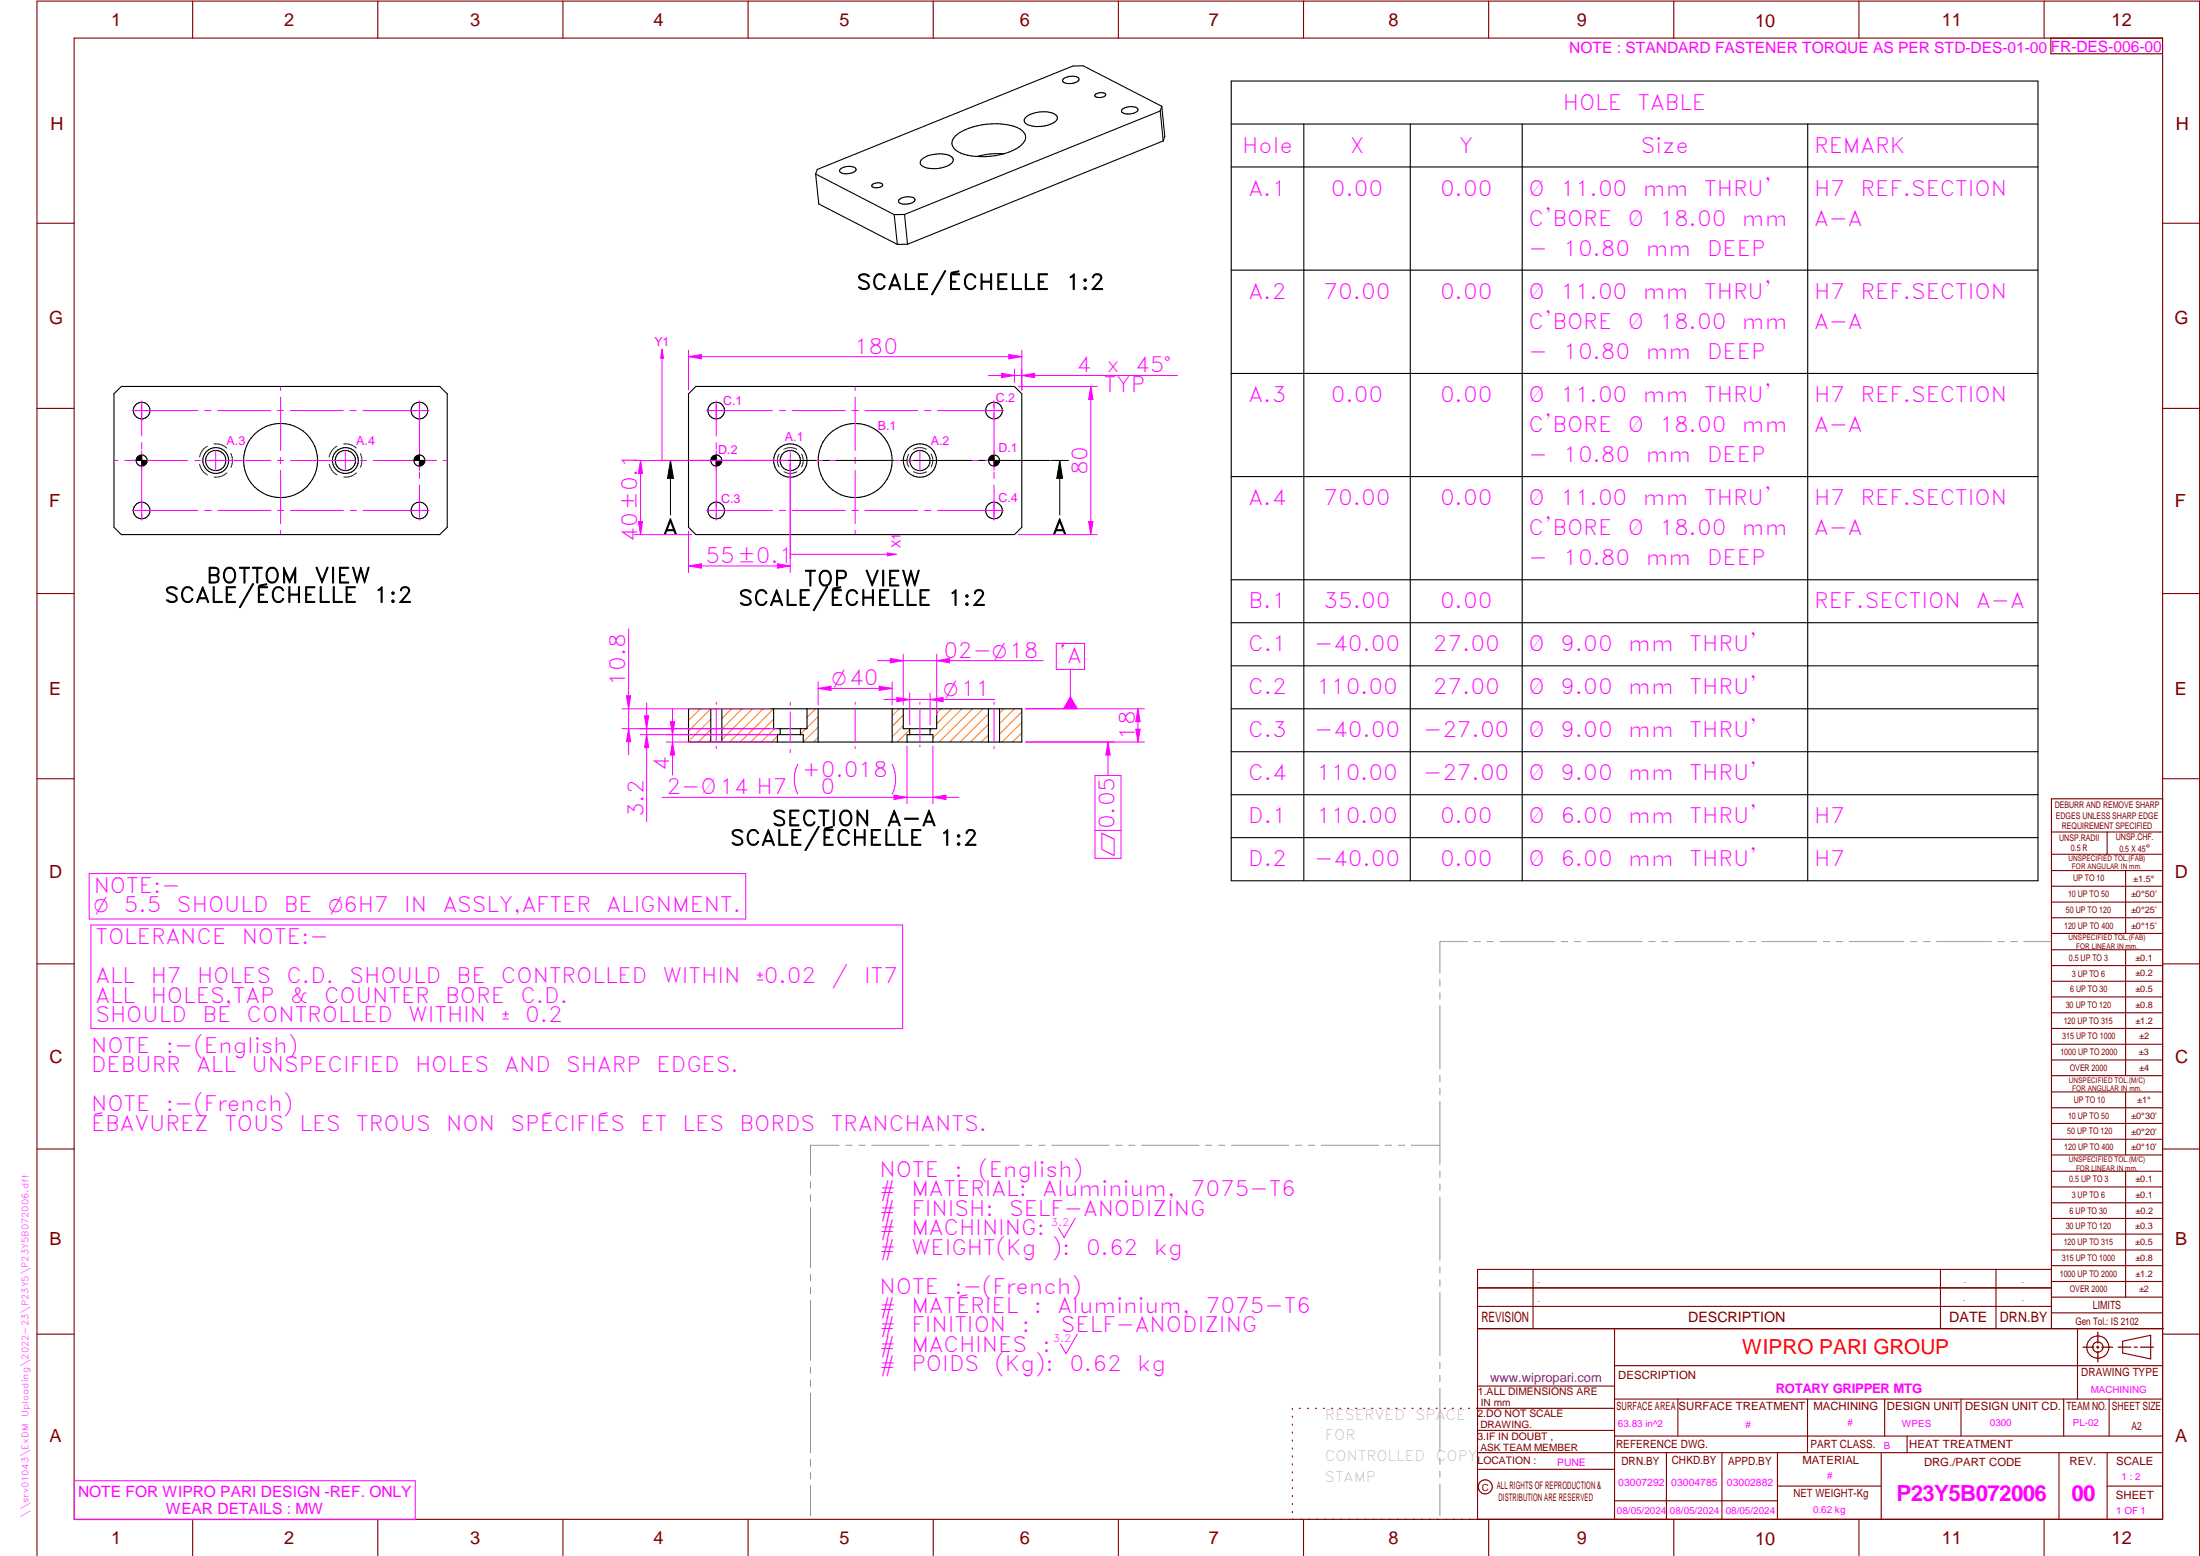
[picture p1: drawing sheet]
<svg xmlns="http://www.w3.org/2000/svg" width="594mm" height="420mm" viewBox="0 0 594 420" stroke-linecap="round" stroke-linejoin="round" font-family="sans-serif">
<g fill="none" stroke="#800000" stroke-width=".3">
<path d="M20 10.3h564v400h-564zM52 .3v10M102 .3v10M152 .3v10M202 .3v10M252 .3v10M302 .3v10M352 .3v10M402 .3v10M452 .3v10M502 .3v10M552 .3v10"/>
<path d="M553.8 10.3v4.2h30.2M10 60.3h10M584 60.3h10M10 110.3h10M584 110.3h10M10 160.3h10M584 160.3h10M10 210.3h10M584 215.7h-30v143.1M584 210.3h10M554 224.7h30M554 230.7h30"/>
<path d="M554 235.1h30M554 239.3h30M569 224.7v6M574 235.1v17M554 243.6h30M554 247.8h30M554 252.1h30M554 256.5h30M574 256.5v33.9M10 260.3h10M554 260.7h30M554 265h30"/>
<path d="M554 269.2h30M554 273.5h30M554 277.7h30M584 260.3h10M554 282h30M554 286.2h30M554 290.4h30M554 294.9h30M554 299.1h30M574 294.9v17M10 310.3h10M554 303.4h30"/>
<path d="M554 307.6h30M554 311.9h30M554 316.3h30M574 316.3v34M584 310.3h10M554 320.5h30M554 324.8h30M554 329h30M554 333.2h30M554 337.5h30M399 358.8h185.2M399 352.8h155"/>
<path d="M399 347.8h155M414 342.8v16M436 358.8v51.5M524 342.8v16M539 342.8v16M554 341.8h30M554 346h30M554 350.3h30M554 354.5h30M554 342.8h-155v67.5M561 358.8v19M10 360.3h10"/>
<path d="M399 374.3h37M436 377.8h148M453.1 377.8v10M488.1 377.8v14.5M508.9 377.8v10M529.5 377.8v10M557.3 377.8v10M569.5 377.8v10M573.2 362.2l7.6-1.6v6.3l-7.6-1.6zM584 368.8h-148M584 360.3h10M349 380.3v.3"/>
<path d="M349 382.4v.3M349 384.6v.3M349 386.7v.3M349 388.8v.3M349 391v.3M349 393.1v.3M349 395.3v.3M349 397.4v.3M349 399.5v.3M350.9 380.3h.2M353.1 380.3h.2M355.2 380.3h.3"/>
<path d="M357.4 380.3h.3M359.6 380.3h.3M361.7 380.3h.3M363.9 380.3h.3M366.1 380.3h.3M368.3 380.3h.2M370.4 380.3h.3M372.6 380.3h.3M374.8 380.3h.3M376.9 380.3h.4M379.1 380.3h.3M381.3 380.3h.3"/>
<path d="M383.4 380.3h.4M385.6 380.3h.3M387.8 380.3h.3M390 380.3h.3M392.2 380.3h.3M394.3 380.3h.3M396.5 380.3h.3M398.7 380.3h37.3M399 396.7h37M399 392.3h185M399 386.2h37M436 387.8h148"/>
<path d="M450 392.3v18M465 392.3v18M480 392.3v18M508 392.3v18M515 387.8v4.5M556 392.3v18M569 392.3v18M52 410.3v9.7M102 410.3v9.7M152 410.3v9.7M202 410.3v9.7M252 410.3v9.7"/>
<path d="M302 410.3v9.7M349 401.7v.3M349 403.8v.4M349 406v.3M349 408.1v.3M352 410.3v9.7M402 410.3v9.7M436 405.3h44M452 410.3v9.7M480 401.3h28M502 410.3v9.7M552 410.3v9.7"/>
<path d="M569 401.3h15M10 420v-419.7h584v419.7"/>
<circle cx="566.5" cy="363.7" r="1.39"/>
<circle cx="566.5" cy="363.8" r="3"/>
<circle cx="401.1" cy="401.5" r="1.9"/>
</g>
<g fill="none" stroke="#f0f" stroke-width=".27">
<path d="M185.9 94.6v10.7M185.9 96.3l3.5-.6v1.2zM275.9 94.6v10.7M190.8 110.9h17.8M193.4 108.2v9.5M193.4 119.5v1.7M210.4 110.9h1.7M213.9 110.9h14.4M230 110.9h1.8M230.9 104.6v.9M230.9 107.2v14.5M233.5 110.9h14.4"/>
<path d="M249.7 110.9h1.7M253.1 110.9h18M268.4 108.2v18.8M186.2 124.3h.8M188.8 124.3h17.1M190.8 137.8h17.8M193.4 121.7v18.8M207.7 124.3h1.7M210.4 137.8h1.7M210.8 124.3h17.5M213.4 121.7v5.3M213.9 137.8h14.4"/>
<path d="M230 137.8h1.8M230.1 124.3h1.7M230.9 123.5v1.7M230.9 127v14.4M233.5 137.8h14.4M233.6 124.3h17.4M248.4 121.7v5.3M249.7 137.8h1.7M252.5 124.3h1.7M253.1 137.8h18M255.9 124.3h17.1M268.4 127.5v1.7"/>
<path d="M268.4 131v9.5M274.8 124.3h.9M230.9 143.2v.9M290.4 328.9l-3 5.3-1.6-2.6M290.9 360.3l-3 5.2-1.6-2.6M20.1 399.8h92v10.5h-92z"/>
</g>
<g fill="none" stroke="#949494" stroke-width=".27">
<path d="M396.2 254.3h-7.4v8.5M398.1 254.3h1.6M401.5 254.3h1.8M405 254.3h14.8M421.6 254.3h1.7M425.1 254.3h1.7M428.6 254.3h14.8M445.2 254.3h1.7M448.7 254.3h1.7M452.2 254.3h14.8M468.8 254.3h1.7M472.3 254.3h1.7"/>
<path d="M475.8 254.3h14.8M492.4 254.3h1.7M495.8 254.3h1.8M499.4 254.3h14.7M516 254.3h1.6M519.4 254.3h1.8M522.9 254.3h14.8M539.5 254.3h1.7M543 254.3h1.7M546.5 254.3h7.4M388.8 264.5v1.8M388.8 268.1v1.6"/>
<path d="M388.8 271.6v17M388.8 290.4v1.7M388.8 293.9v1.7M388.8 297.4v17M218.9 319.2v1.6M226.6 309.2h-7.7v8.1M228.4 309.2h1.7M231.9 309.2h1.7M235.4 309.2h15.5M252.7 309.2h1.7M256.2 309.2h1.7M259.7 309.2h15.5"/>
<path d="M277 309.2h1.7M280.5 309.2h1.7M284 309.2h15.5M301.2 309.2h1.8M304.8 309.2h1.7M308.3 309.2h15.5M325.5 309.2h1.7M329.1 309.2h1.6M332.6 309.2h15.4M349.8 309.2h1.7M353.3 309.2h1.7M356.8 309.2h15.5"/>
<path d="M374.1 309.2h1.7M377.6 309.2h1.7M381.1 309.2h7.7M388.8 316.2v1.7M388.8 319.7v1.7M218.9 322.6v1.8M218.9 326.1v16.2M388.8 323.2v17.1M218.9 344.1v1.8M218.9 347.6v1.7M218.9 351.2v16.1M388.8 342.1v1.6"/>
<path d="M388.8 345.6v1.7M388.8 349v17.1M218.9 369.1v1.7M218.9 372.6v1.8M218.9 376.1v16.2M388.8 367.9v1.7M388.8 371.4v1.7M388.8 374.9v17M218.9 394.1v1.8M218.9 397.6v1.7M388.8 393.7v1.7M388.8 397.2v1.7"/>
<path d="M218.9 401.2v8.1M388.8 400.7v8.6"/>
</g>
<path d="M566.5 359.7v3M562.5 363.8h2.9M566.1 363.8h.7M566.5 363.4v.7M566.5 364.9v2.8M567.6 363.8h2.9M572 363.8h3.4M576.3 363.8h.8M578 363.8h3.5" fill="none" stroke="#800000" stroke-width=".34"/>
<g fill="none" stroke="#000" stroke-width=".3">
<path d="M185.9 106.3l2-1.9h86l2 1.9v36.1l-2 2h-86l-2-2zM191.9 124.3h3M193.4 122.9v3M266.9 124.3h3M268.4 122.9v3"/>
<circle cx="193.4" cy="110.9" r="2.25"/>
<circle cx="268.4" cy="110.9" r="2.25"/>
<circle cx="193.4" cy="137.8" r="2.25"/>
<circle cx="193.4" cy="124.3" r="1.51"/>
<circle cx="213.4" cy="124.3" r="2.75"/>
<circle cx="213.4" cy="124.4" r="4.5"/>
<circle cx="230.9" cy="124.4" r="10"/>
<circle cx="248.4" cy="124.3" r="2.75"/>
<circle cx="248.4" cy="124.4" r="4.5"/>
<circle cx="268.4" cy="124.4" r="1.5"/>
<circle cx="268.4" cy="137.8" r="2.25"/>
</g>
<path d="M210.4 122.6a3.3 3.3 0 0 0 0 3.5M211.7 127.4a3.4 3.4 0 0 0 3.5 0M215.1 121.3a3.4 3.4 0 0 0-3.4 0M216.4 122.6a3.5 3.5 0 0 1 0 3.5M245.4 122.6a3.5 3.5 0 0 0 0 3.5M246.7 127.4a3.4 3.4 0 0 0 3.4 0M250.1 121.3v-.1a3.6 3.6 0 0 0-3.4 .1M251.4 122.6a3.3 3.3 0 0 1 .1 3.5" fill="none" stroke="#008000" stroke-width=".27"/>
<g fill="#000">
<path d="M192.2 123.5l.3-.4 .9-.2v1.4h-1.5z" fill-rule="evenodd"/>
<path d="M193.4 124.3h1.5a1.55 1.55 0 0 1-1.5 1.6z" fill-rule="evenodd"/>
<path d="M267.2 123.5l.3-.4 .9-.2v1.4h-1.5z" fill-rule="evenodd"/>
<path d="M268.4 124.3h1.5a1.55 1.55 0 0 1-1.5 1.6z" fill-rule="evenodd"/>
</g>
<path d="M185.9 96.3l3.5-.6v1.2z" fill="#f0f"/>
<path d="M272.4 95.7l3.5 .6-3.5 .6z" fill="none" stroke="#f0f" stroke-width=".27"/>
<path d="M272.4 95.7l3.5 .6-3.5 .6z" fill="#f0f"/>
<g fill="none" stroke="#f0f" stroke-width=".27">
<path d="M185.9 96.3h90M193.4 189.6v.6M193.4 191.3v9.1M213.4 189.6v.9M213.4 192.2v8.4M230.9 189.6v.6M230.9 191.4v9M248.4 189.6v.6M248.4 191.3v8.7M268.4 189.6v.6M268.4 191.4v9M277 191.4h32"/>
<path d="M306.7 196.9h1.2l-.6 3.5zM193.4 201.5v.6M213.4 202.4v.8M230.9 201.6v.5M248.4 201.2v.5M268.4 201.6v.5M277 200.4h32"/>
</g>
<g fill="none" stroke="#000" stroke-width=".27">
<path d="M178.6 124.3h4.9M181.1 124.3l.8 4.9h-1.7zM181.1 124.3v14.8M183.7 124.3h15.7M201.2 124.3h1.7M204.7 124.3h15.7M222.2 124.3h1.7M225.7 124.3h15.7M243.2 124.3h1.7M246.7 124.3h15.8M264.2 124.3h1.8M267.8 124.3h15.7"/>
<path d="M283.8 124.3h4.7M286.2 124.3v14.8M286.2 124.3l.7 4.9h-1.5z"/>
</g>
<path d="M181.1 124.3l.8 4.9h-1.7zM286.2 124.3l.7 4.9h-1.5z" fill="#000"/>
<g fill="none" stroke="#ff8000" stroke-width=".27">
<path d="M186.3 191.4l-.4 .3M189.1 191.4l-3.2 3.2M191.9 199.9l-.5 .5M191.9 197l-3.3 3.4M191.9 191.4l-6 6M191.9 194.2l-6 6M197.6 191.4l-2.7 2.7M200.4 191.4l-5.5 5.5M203.2 191.4l-8.3 8.3M206.1 191.4l-9 9M208.9 194.2l-6.2 6.2M208.9 191.4l-9 9"/>
<path d="M209.2 196.8l-3.6 3.6M209.9 198.8l-1.5 1.6M210.7 198.1l-.3 .3M217.6 196.8l-1.5 1.4M220.2 191.4l-2.3 2.3M220.9 199.1l-1.2 1.3M220.9 196.3l-4 4M220.9 193.5l-3 3M242.8 191.4l-1.9 1.9M243.9 193.1l-3 3M243.9 196l-3 3M245.7 197l-3.4 3.4"/>
<path d="M251.6 196.8l-.4 .4M254.2 191.4l-1.3 1.2M257 191.4l-4.1 4.1M259.8 191.4l-7.9 7.9M262.6 191.4l-9 9M265.5 191.4l-9.1 9M266.9 198.4l-1.9 2M266.9 195.6l-4.8 4.8M266.9 192.7l-7.6 7.7M271.1 191.4l-1.2 1.2M273.9 191.4l-4 4M275.9 197.9l-2.5 2.5"/>
<path d="M275.9 195.1l-5.3 5.3M275.9 192.2l-6 6"/>
</g>
<g fill="none" stroke="#000" stroke-width=".3">
<path d="M185.9 191.4h90v9h-90zM191.9 191.4v9M194.9 191.4v9M208.9 191.4v5.4h9v-5.4M210.7 196.8v1.6M216.1 196.8v1.6M220.9 191.4v9M240.9 191.4v9M243.9 191.4v5.4h9v-5.4M245.7 196.8v1.6M251.2 196.8v1.6M266.9 191.4v9"/>
<path d="M269.9 191.4v9M216.9 200.4v-2h-7v2M251.9 200.4v-2h-7v2"/>
</g>
<path d="M306.7 196.9h1.2l-.6 3.5z" fill="#f0f"/>
<path d="M307.3 191.4l.6 3.5h-1.2z" fill="none" stroke="#f0f" stroke-width=".27"/>
<path d="M307.3 191.4l.6 3.5h-1.2z" fill="#f0f"/>
<path d="M213.4 125.4v29.2M185.9 143.4v11.2M185.9 152.8l3.5-.6v1.2zM307.3 191.4v9" fill="none" stroke="#f0f" stroke-width=".27"/>
<g fill="none" stroke="#000" stroke-width=".3">
<path d="M332.5 21.9h217.8v215.9h-217.8zM332.5 33.5h217.8M352.1 33.5v204.3M380.8 33.5v204.3M411 33.5v204.3M488.1 33.5v204.3M332.5 45.1h217.8M332.5 72.9h217.8M332.5 100.8h217.8M332.5 128.7h217.8M332.5 156.5h217.8M332.5 168.1h217.8"/>
<path d="M332.5 179.8h217.8M332.5 191.4h217.8M332.5 203h217.8M332.5 214.6h217.8M332.5 226.2h217.8"/>
</g>
<path d="M185.9 152.8l3.5-.6v1.2z" fill="#f0f"/>
<path d="M209.9 152.2l3.5 .6-3.5 .6z" fill="none" stroke="#f0f" stroke-width=".27"/>
<path d="M209.9 152.2l3.5 .6-3.5 .6z" fill="#f0f"/>
<path d="M185.9 152.8h27.5M168 196.8h39.8M168 191.4h39.8M169.7 196.8l.6 3.5h-1.1zM24.5 249.8h219.2v27.9h-219.2z" fill="none" stroke="#f0f" stroke-width=".27"/>
<g fill="none" stroke="#000" stroke-width=".3">
<path d="M258.1 36.6a18.4 18.4 0 0 1 17.3-1.8 2.46 2.46 0 0 1 .4 4.4 18.6 18.6 0 0 1-13.4 2.9 6.5 6.5 0 0 1-5.2-2.7 2.43 2.43 0 0 1 .9-2.8zM276.9 31.8a7.7 7.7 0 0 1 8.2-.8 1.28 1.28 0 0 1 .3 1.4 1.28 1.28 0 0 1-1.1 .8 8.2 8.2 0 0 1-7.3 .2 .99 .99 0 0 1-.1-1.6zM287.4 21.1a3.9 3.9 0 0 1 3.9 0l.1 .2a2.14 2.14 0 0 1-2.3 1.3l-1.2-.1a.94 .94 0 0 1-1-.8zM295.9 25.4l1.7-.4 1 .4a1.39 1.39 0 0 1-1.8 .9 1.1 1.1 0 0 1-1.2-.5zM303 29.6a3.8 3.8 0 0 1 4.2-.3l.1 .2a2.14 2.14 0 0 1-2.3 1.3l-1.1-.1a.94 .94 0 0 1-1.1-.8zM313.3 30l-69 27.9M313.3 30l.8 8.1M313.7 28.7l-21.2-10.9h-2.8l-69 28-.4 1.2M313.7 28.7l-.4 1.3M313.7 28.7l.8 8.1-.4 1.3M314.1 38.1l-69 27.9M220.3 47l.8 8.1 21.2 10.9"/>
<path d="M220.3 47l21.2 11M226.9 45.8a3.6 3.6 0 0 1 4.1-.3l.2 .2a3.1 3.1 0 0 1-3.9 1l-.6-.4zM235.7 49.7a1.88 1.88 0 0 1 2.7 .3 2.18 2.18 0 0 1-3 .2zM241.5 58l.8 8M242.7 54a3.7 3.7 0 0 1 4.3-.3l.1 .2a3.2 3.2 0 0 1-3.9 1l-.6-.4zM244.3 57.9l-2.8 .1M244.3 57.9l.8 8.1M248.7 43.2a7.8 7.8 0 0 1 8.3-.8 1.09 1.09 0 0 1-.2 1.8 8 8 0 0 1-7.9 .5 1.03 1.03 0 0 1-.2-1.5zM271.1 41.5l-3.7 .1-3.6 .6M245.1 66h-2.8"/>
</g>
<path d="M169.7 196.8l.6 3.5h-1.1z" fill="#f0f"/>
<path d="M169.2 187.9h1.1l-.6 3.5z" fill="none" stroke="#f0f" stroke-width=".27"/>
<path d="M169.2 187.9h1.1l-.6 3.5z" fill="#f0f"/>
<g fill="none" stroke="#f0f" stroke-width=".27">
<path d="M38.3 108.2v9.5M38.3 119.5v1.7M53.5 110.9h-17.9M55.3 110.9h1.7M58.8 110.9h14.3M74.9 110.9h1.7M75.8 104.6v.9M75.8 107.2v14.5M78.4 110.9h14.3M94.5 110.9h1.7M98 110.9h17.9M113.3 108.2v18.8"/>
<path d="M31 124.3h.9M33.7 124.3h17.1M38.3 121.7v18.8M52.6 124.3h1.7M53.5 137.8h-17.9M55.3 137.8h1.7M58.2 121.7v5.3M58.8 137.8h14.3M73.1 124.3h-17.5M74.9 124.3h1.7M74.9 137.8h1.7M75.8 123.5v1.7"/>
<path d="M75.8 127v14.4M78.4 124.3h17.5M78.4 137.8h14.3M93.3 121.7v5.3M94.6 137.8h1.7M97.3 124.3h1.7M98 137.8h17.9M100.8 124.3h17.1M113.3 127.5v1.7M113.3 131v9.5M119.7 124.3h.8M75.8 143.2v.9"/>
<path d="M169.7 169.8v34M240.4 177.8l3.5 .6-3.5 .6zM243.9 176.7v13.6M252.9 176.7v16.3"/>
</g>
<g fill="none" stroke="#000" stroke-width=".3">
<path d="M32.8 104.4h85.9l2.1 1.9v36.1l-2.1 2h-85.9l-2-2v-36.1zM36.8 124.3h2.9M38.3 122.9v3M111.8 124.3h3M113.3 122.9l-.1 3"/>
<circle cx="38.2" cy="110.9" r="2.26"/>
<circle cx="113.3" cy="110.9" r="2.26"/>
<circle cx="38.2" cy="137.9" r="2.24"/>
<circle cx="38.2" cy="124.3" r="1.5"/>
<circle cx="58.3" cy="124.3" r="2.75"/>
<circle cx="58.3" cy="124.3" r="3.5"/>
<circle cx="75.8" cy="124.4" r="10"/>
<circle cx="93.3" cy="124.3" r="2.75"/>
<circle cx="93.3" cy="124.3" r="3.5"/>
<circle cx="113.3" cy="137.8" r="2.24"/>
<circle cx="113.3" cy="124.4" r="1.5"/>
</g>
<path d="M57.8 119.9a4.2 4.2 0 0 1 3.4 1.1M92.8 119.9a4.2 4.2 0 0 1 3.4 1.1M53.9 125.3a4.2 4.2 0 0 0 2.1 2.9M56 120.5a4.1 4.1 0 0 0-2.1 2.9M61.2 127.7a4.1 4.1 0 0 1-3.4 1.1M62.4 122.5a4.3 4.3 0 0 1 0 3.7M88.9 125.3a4.2 4.2 0 0 0 2.1 2.9M91 120.5a4.4 4.4 0 0 0-2.1 2.9M96.3 127.7a4.1 4.1 0 0 1-3.5 1.1M97.4 122.5a4.5 4.5 0 0 1 0 3.7" fill="none" stroke="#008000" stroke-width=".27"/>
<g fill="#000">
<path d="M37 123.5l.4-.4 .9-.2v1.4h-1.5z" fill-rule="evenodd"/>
<path d="M38.3 124.3h1.4a1.46 1.46 0 0 1-1.4 1.6z" fill-rule="evenodd"/>
<path d="M112 123.5l.4-.4 .9-.2v1.4h-1.5z" fill-rule="evenodd"/>
<path d="M113.3 124.3h1.5a1.55 1.55 0 0 1-1.6 1.6z" fill-rule="evenodd"/>
</g>
<path d="M240.4 177.8l3.5 .6-3.5 .6z" fill="#f0f"/>
<path d="M252.9 178.4l3.5-.6v1.2z" fill="none" stroke="#f0f" stroke-width=".27"/>
<path d="M252.9 178.4l3.5-.6v1.2z" fill="#f0f"/>
<path d="M236.9 178.4h44.8M215.4 206.4a9 9 0 0 0 0 8M240.9 206.4a9 9 0 0 1 0 8M241.4 214.7l3.5 .6-3.5 .6zM244.9 201.4v15.6M251.9 201.4v15.6" fill="none" stroke="#f0f" stroke-width=".27"/>
<path d="M241.4 214.7l3.5 .6-3.5 .6z" fill="#f0f"/>
<path d="M251.9 215.3l3.5-.6v1.2z" fill="none" stroke="#f0f" stroke-width=".27"/>
<path d="M251.9 215.3l3.5-.6v1.2z" fill="#f0f"/>
<path d="M242.2 188.3l3.5 .6-3.5 .6zM245.7 187.2v8.5M251.2 187.2v8.5M178.8 215.3h80.1" fill="none" stroke="#f0f" stroke-width=".27"/>
<path d="M242.2 188.3l3.5 .6-3.5 .6z" fill="#f0f"/>
<path d="M251.2 188.9l3.5-.6v1.2z" fill="none" stroke="#f0f" stroke-width=".27"/>
<path d="M251.2 188.9l3.5-.6v1.2z" fill="#f0f"/>
<path d="M172.8 196.8h36.8M172.8 198.4h36.8M174 193.3h1.2l-.6 3.5zM238.7 188.9h29.9" fill="none" stroke="#f0f" stroke-width=".27"/>
<path d="M174 193.3h1.2l-.6 3.5z" fill="#f0f"/>
<path d="M174.6 198.4l.6 3.5h-1.2z" fill="none" stroke="#f0f" stroke-width=".27"/>
<path d="M174.6 198.4l.6 3.5h-1.2z" fill="#f0f"/>
<path d="M174.6 189.8v32.1M179.9 198.4h29.7M181 194.9h1.2l-.6 3.5zM179.9 200.4h29" fill="none" stroke="#f0f" stroke-width=".27"/>
<path d="M181 194.9h1.2l-.6 3.5z" fill="#f0f"/>
<path d="M181.6 200.4l.6 3.5h-1.2z" fill="none" stroke="#f0f" stroke-width=".27"/>
<path d="M181.6 200.4l.6 3.5h-1.2z" fill="#f0f"/>
<path d="M181.6 191.4v17.9M289 180.8v10.6" fill="none" stroke="#f0f" stroke-width=".27"/>
<path d="M289 187.9l2.1 3.5h-4.1z" fill="#f0f"/>
<path d="M285.2 173.7h7.7v7.1h-7.7zM277 191.4h13.8M299.2 200.4v9" fill="none" stroke="#f0f" stroke-width=".27"/>
<path d="M299.2 200.4l.6 3.5h-1.2z" fill="#f0f"/>
<path d="M273.9 99.7v3.6M275.9 99.7v5.6M275.9 101.4l3.5-.6v1.2zM277 200.4h23.9M295.7 209.4h7v22.4h-7zM299.2 200.4l.6 3.5h-1.2zM295.7 224.2h7" fill="none" stroke="#f0f" stroke-width=".27"/>
<path d="M275.9 101.4l3.5-.6v1.2z" fill="#f0f"/>
<path d="M270.4 100.8l3.5 .6-3.5 .6z" fill="none" stroke="#f0f" stroke-width=".27"/>
<path d="M270.4 100.8l3.5 .6-3.5 .6z" fill="#f0f"/>
<path d="M266.9 101.4h51.1M213.4 125.1v25.8M213.4 149.7h28.6M239.6 149.3l2.4 .4-2.4 .4z" fill="none" stroke="#f0f" stroke-width=".27"/>
<path d="M239.6 149.3l2.4 .4-2.4 .4z" fill="#f0f"/>
<path d="M178.8 94.3v30M178.8 94.3l.4 2.4h-.8zM177.6 124.3h35.1" fill="none" stroke="#f0f" stroke-width=".27"/>
<path d="M178.8 94.3l.4 2.4h-.8z" fill="#f0f"/>
<path d="M171.2 124.3h41.2M173 124.3l.5 3.5h-1.1zM171.2 144.4h15.7" fill="none" stroke="#f0f" stroke-width=".27"/>
<path d="M173 124.3l.5 3.5h-1.1z" fill="#f0f"/>
<path d="M172.4 140.8h1.1l-.5 3.6z" fill="none" stroke="#f0f" stroke-width=".27"/>
<path d="M172.4 140.8h1.1l-.5 3.6z" fill="#f0f"/>
<path d="M173 124.3v20.1M220.9 184.1v6.2M220.9 185.9l3.5-.6v1.1zM240.9 184.1v6.2" fill="none" stroke="#f0f" stroke-width=".27"/>
<path d="M220.9 185.9l3.5-.6v1.1z" fill="#f0f"/>
<path d="M237.4 185.3l3.5 .6-3.5 .5z" fill="none" stroke="#f0f" stroke-width=".27"/>
<path d="M237.4 185.3l3.5 .6-3.5 .5z" fill="#f0f"/>
<path d="M274.9 104.4h21.4M294.5 104.4l.6 3.5h-1.1zM274.9 144.4h21.4M220.9 185.9h20" fill="none" stroke="#f0f" stroke-width=".27"/>
<path d="M294.5 104.4l.6 3.5h-1.1z" fill="#f0f"/>
<path d="M294 140.8h1.1l-.6 3.6z" fill="none" stroke="#f0f" stroke-width=".27"/>
<path d="M294 140.8h1.1l-.6 3.6z" fill="#f0f"/>
<path d="M294.5 104.4v40M24.1 235.9h177.3v12.3h-177.3z" fill="none" stroke="#f0f" stroke-width=".27"/>
<g font-size="6" fill="#f0f">
<text x="512.1" y="405.2">P23Y5B072006</text>
<text x="559.4" y="405.2">00</text>
</g>
<g font-size="5.7" fill="#f0f">
<text x="422" y="29.6">HOLE</text>
<text x="442.2" y="29.6">TABLE</text>
<text x="335.4" y="41.2">Hole</text>
<text x="364.5" y="41.2">X</text>
<text x="394" y="41.2">Y</text>
<text x="443.1" y="41.2">Size</text>
<text x="489.9" y="41.2">REMARK</text>
<text x="337.2" y="52.8">A.1</text>
<text x="359.4" y="52.8">0.00</text>
<text x="388.9" y="52.8">0.00</text>
<text x="412.8" y="52.8">Ø</text>
<text x="421.4" y="52.8">11.00</text>
<text x="443.6" y="52.8">mm</text>
<text x="460.2" y="52.8">THRU'</text>
<text x="489.9" y="52.8">H7</text>
<text x="502.4" y="52.8">REF.SECTION</text>
<text x="412.8" y="61">C'BORE</text>
<text x="439.5" y="61">Ø</text>
<text x="448.1" y="61">18.00</text>
<text x="470.3" y="61">mm</text>
<text x="489.9" y="61">A-A</text>
<text x="412.8" y="69.1">-</text>
<text x="422.1" y="69.1">10.80</text>
<text x="444.4" y="69.1">mm</text>
<text x="461" y="69.1">DEEP</text>
<text x="337.2" y="80.7">A.2</text>
<text x="357.4" y="80.7">70.00</text>
<text x="388.9" y="80.7">0.00</text>
<text x="412.8" y="80.7">Ø</text>
<text x="421.4" y="80.7">11.00</text>
<text x="443.6" y="80.7">mm</text>
<text x="460.2" y="80.7">THRU'</text>
<text x="489.9" y="80.7">H7</text>
<text x="502.4" y="80.7">REF.SECTION</text>
<text x="412.8" y="88.8">C'BORE</text>
<text x="439.5" y="88.8">Ø</text>
<text x="448.1" y="88.8">18.00</text>
<text x="470.3" y="88.8">mm</text>
<text x="489.9" y="88.8">A-A</text>
<text x="230.6" y="95.5">180</text>
<text x="290.7" y="100.5">4</text>
<text x="298.8" y="100.5">x</text>
<text x="306.6" y="100.5">45°</text>
<text x="412.8" y="96.9">-</text>
<text x="422.1" y="96.9">10.80</text>
<text x="444.4" y="96.9">mm</text>
<text x="461" y="96.9">DEEP</text>
<text x="298.1" y="105.7">TYP</text>
<text x="337.2" y="108.5">A.3</text>
<text x="359.4" y="108.5">0.00</text>
<text x="388.9" y="108.5">0.00</text>
<text x="412.8" y="108.5">Ø</text>
<text x="421.4" y="108.5">11.00</text>
<text x="443.6" y="108.5">mm</text>
<text x="460.2" y="108.5">THRU'</text>
<text x="489.9" y="108.5">H7</text>
<text x="502.4" y="108.5">REF.SECTION</text>
<text x="412.8" y="116.7">C'BORE</text>
<text x="439.5" y="116.7">Ø</text>
<text x="448.1" y="116.7">18.00</text>
<text x="470.3" y="116.7">mm</text>
<text x="489.9" y="116.7">A-A</text>
<text x="412.8" y="124.8">-</text>
<text x="422.1" y="124.8">10.80</text>
<text x="444.4" y="124.8">mm</text>
<text x="461" y="124.8">DEEP</text>
<text x="293.7" y="128.3" transform="rotate(-90 293.7 128.3)">80</text>
<text x="337.2" y="136.4">A.4</text>
<text x="357.4" y="136.4">70.00</text>
<text x="388.9" y="136.4">0.00</text>
<text x="412.8" y="136.4">Ø</text>
<text x="421.4" y="136.4">11.00</text>
<text x="443.6" y="136.4">mm</text>
<text x="460.2" y="136.4">THRU'</text>
<text x="489.9" y="136.4">H7</text>
<text x="502.4" y="136.4">REF.SECTION</text>
<text x="172.1" y="146.2" transform="rotate(-90 172.1 146.2)">40±0.1</text>
<text x="412.8" y="144.5">C'BORE</text>
<text x="439.5" y="144.5">Ø</text>
<text x="448.1" y="144.5">18.00</text>
<text x="470.3" y="144.5">mm</text>
<text x="489.9" y="144.5">A-A</text>
<text x="190.5" y="152">55±0.1</text>
<text x="412.8" y="152.7">-</text>
<text x="422.1" y="152.7">10.80</text>
<text x="444.4" y="152.7">mm</text>
<text x="461" y="152.7">DEEP</text>
<text x="337.2" y="164.3">B.1</text>
<text x="357.4" y="164.3">35.00</text>
<text x="388.9" y="164.3">0.00</text>
<text x="489.9" y="164.3">REF.SECTION</text>
<text x="533.7" y="164.3">A-A</text>
<text x="254.8" y="177.5">02-O18</text>
<text x="286" y="179">`A</text>
<text x="337.1" y="175.9">C.1</text>
<text x="354.8" y="175.9">-40.00</text>
<text x="386.9" y="175.9">27.00</text>
<text x="412.8" y="175.9">Ø</text>
<text x="421.4" y="175.9">9.00</text>
<text x="439.7" y="175.9">mm</text>
<text x="456.3" y="175.9">THRU'</text>
<text x="168.9" y="185.1" transform="rotate(-90 168.9 185.1)">10.8</text>
<text x="337.1" y="187.5">C.2</text>
<text x="355.5" y="187.5">110.00</text>
<text x="386.9" y="187.5">27.00</text>
<text x="412.8" y="187.5">Ø</text>
<text x="421.4" y="187.5">9.00</text>
<text x="439.7" y="187.5">mm</text>
<text x="456.3" y="187.5">THRU'</text>
<text x="306.4" y="199.8" transform="rotate(-90 306.4 199.8)">18</text>
<text x="337.1" y="199.1">C.3</text>
<text x="354.8" y="199.1">-40.00</text>
<text x="384.3" y="199.1">-27.00</text>
<text x="412.8" y="199.1">Ø</text>
<text x="421.4" y="199.1">9.00</text>
<text x="439.7" y="199.1">mm</text>
<text x="456.3" y="199.1">THRU'</text>
<text x="180.7" y="208.1" transform="rotate(-90 180.7 208.1)">4</text>
<text x="216.7" y="209.9">+0.018</text>
<text x="180" y="214.4">2-Ø14 H7</text>
<text x="221.6" y="214.4">0</text>
<text x="337.1" y="210.7">C.4</text>
<text x="355.5" y="210.7">110.00</text>
<text x="384.3" y="210.7">-27.00</text>
<text x="412.8" y="210.7">Ø</text>
<text x="421.4" y="210.7">9.00</text>
<text x="439.7" y="210.7">mm</text>
<text x="456.3" y="210.7">THRU'</text>
<text x="173.7" y="220.7" transform="rotate(-90 173.7 220.7)">3.2</text>
<text x="300.9" y="223.9" transform="rotate(-90 300.9 223.9)">0.05</text>
<text x="337.1" y="222.3">D.1</text>
<text x="355.5" y="222.3">110.00</text>
<text x="388.9" y="222.3">0.00</text>
<text x="412.8" y="222.3">Ø</text>
<text x="421.4" y="222.3">6.00</text>
<text x="439.7" y="222.3">mm</text>
<text x="456.3" y="222.3">THRU'</text>
<text x="489.9" y="222.3">H7</text>
<text x="337.1" y="233.9">D.2</text>
<text x="354.8" y="233.9">-40.00</text>
<text x="388.9" y="233.9">0.00</text>
<text x="412.8" y="233.9">Ø</text>
<text x="421.4" y="233.9">6.00</text>
<text x="439.7" y="233.9">mm</text>
<text x="456.3" y="233.9">THRU'</text>
<text x="489.9" y="233.9">H7</text>
<text x="25.3" y="241.1">NOTE:-</text>
<text x="33.5" y="246.4">5.5</text>
<text x="47.8" y="246.4">SHOULD</text>
<text x="76.7" y="246.4">BE</text>
<text x="109.1" y="246.4">IN</text>
<text x="119.5" y="246.4">ASSLY,AFTER</text>
<text x="163.8" y="246.4">ALIGNMENT.</text>
<text x="25.8" y="255">TOLERANCE</text>
<text x="65.3" y="255">NOTE:-</text>
<text x="25.8" y="265.5">ALL</text>
<text x="40.7" y="265.5">H7</text>
<text x="53.2" y="265.5">HOLES</text>
<text x="77.4" y="265.5">C.D.</text>
<text x="94.4" y="265.5">SHOULD</text>
<text x="123.3" y="265.5">BE</text>
<text x="135.3" y="265.5">CONTROLLED</text>
<text x="179" y="265.5">WITHIN</text>
<text x="224.6" y="265.5">/</text>
<text x="233.4" y="265.5">IT7</text>
<text x="25.8" y="270.8">ALL</text>
<text x="40.7" y="270.8">HOLES,TAP</text>
<text x="78.4" y="270.8">&amp;</text>
<text x="87.5" y="270.8">COUNTER</text>
<text x="120.2" y="270.8">BORE</text>
<text x="140.5" y="270.8">C.D.</text>
<text x="25.8" y="276">SHOULD</text>
<text x="54.7" y="276">BE</text>
<text x="66.6" y="276">CONTROLLED</text>
<text x="110.3" y="276">WITHIN</text>
<text x="141.9" y="276">0.2</text>
<text x="24.6" y="284.3">NOTE</text>
<text x="44.8" y="284.3">:-(English)</text>
<text x="24.6" y="289.6">DEBURR</text>
<text x="53" y="289.6">ALL</text>
<text x="67.9" y="289.6">UNSPECIFIED</text>
<text x="112.1" y="289.6">HOLES</text>
<text x="136.2" y="289.6">AND</text>
<text x="152.9" y="289.6">SHARP</text>
<text x="177.3" y="289.6">EDGES.</text>
<text x="24.6" y="300.1">NOTE</text>
<text x="24.6" y="305.3">ÉBAVUREZ</text>
<text x="44.8" y="300.1">:-(French)</text>
<text x="60.6" y="305.3">TOUS</text>
<text x="80.9" y="305.3">LES</text>
<text x="96.2" y="305.3">TROUS</text>
<text x="120.5" y="305.3">NON</text>
<text x="137.9" y="305.3">SPÉCIFIÉS</text>
<text x="172.9" y="305.3">ET</text>
<text x="184.3" y="305.3">LES</text>
<text x="199.7" y="305.3">BORDS</text>
<text x="224.3" y="305.3">TRANCHANTS.</text>
<text x="237.5" y="317.8">NOTE</text>
<text x="257.7" y="317.8">:</text>
<text x="264.1" y="317.8">(English)</text>
<text x="237.5" y="323">#</text>
<text x="246.1" y="323">MATERIAL:</text>
<text x="281.5" y="323">Aluminium,</text>
<text x="321.6" y="323">7075-T6</text>
<text x="237.5" y="328.3">#</text>
<text x="246.1" y="328.3">FINISH:</text>
<text x="272.5" y="328.3">SELF-ANODIZING</text>
<text x="237.5" y="333.5">#</text>
<text x="246.1" y="333.5">MACHINING:</text>
<text x="237.5" y="338.8">#</text>
<text x="246.1" y="338.8">WEIGHT(Kg</text>
<text x="284" y="338.8">):</text>
<text x="293.3" y="338.8">0.62</text>
<text x="311.6" y="338.8">kg</text>
<text x="237.5" y="349.3">NOTE</text>
<text x="257.7" y="349.3">:-(French)</text>
<text x="237.5" y="354.5">#</text>
<text x="237.5" y="359.8">#</text>
<text x="246.1" y="359.8">FINITION</text>
<text x="246.1" y="354.5">MATÉRIEL</text>
<text x="275.9" y="359.8">:</text>
<text x="279.2" y="354.5">:</text>
<text x="285.6" y="354.5">Aluminium,</text>
<text x="286.5" y="359.8">SELF-ANODIZING</text>
<text x="325.7" y="354.5">7075-T6</text>
<text x="237.5" y="365">#</text>
<text x="246.1" y="365">MACHINES</text>
<text x="281.5" y="365">:</text>
<text x="237.5" y="370.3">#</text>
<text x="246.1" y="370.3">POIDS</text>
<text x="268.5" y="370.3">(Kg):</text>
<text x="288.8" y="370.3">0.62</text>
<text x="307.1" y="370.3">kg</text>
</g>
<g font-size="5.7">
<text x="231.3" y="78.2">SCALE/ÉCHELLE</text>
<text x="287.8" y="78.2">1:2</text>
<text x="179" y="144.3">A</text>
<text x="284.1" y="144.3">A</text>
<text x="55.7" y="157.4">BOTTOM</text>
<text x="85" y="157.4">VIEW</text>
<text x="217.1" y="158.2">TOP</text>
<text x="233.5" y="158.2">VIEW</text>
<text x="44.4" y="162.7">SCALE/ÉCHELLE</text>
<text x="100.9" y="162.7">1:2</text>
<text x="199.4" y="163.5">SCALE/ÉCHELLE</text>
<text x="255.9" y="163.5">1:2</text>
<text x="208.4" y="223">SECTION</text>
<text x="239.5" y="223">A-A</text>
<text x="197.1" y="228.3">SCALE/ÉCHELLE</text>
<text x="253.7" y="228.3">1:2</text>
</g>
<text font-size="5.6" fill="#f00" x="470.5" y="365.5">WIPRO PARI GROUP</text>
<g font-size="5.4" fill="#f0f">
<text x="224.6" y="185">O40</text>
<text x="254.8" y="188">O11</text>
<text x="300.9" y="231.4" transform="rotate(-90 300.9 231.4)">r</text>
<text x="25.3" y="246.4">O</text>
<text x="88.7" y="246.4">O6H7</text>
<text x="204.2" y="265.5">u0.02</text>
<text x="135.5" y="276">u</text>
</g>
<g font-size="4.9" fill="#800000">
<text x="30" y="6.9">1</text>
<text x="76.7" y="6.9">2</text>
<text x="127" y="6.9">3</text>
<text x="176.5" y="6.9">4</text>
<text x="226.7" y="6.9">5</text>
<text x="275.4" y="6.9">6</text>
<text x="326.4" y="6.9">7</text>
<text x="375" y="6.9">8</text>
<text x="425.8" y="6.9">9</text>
<text x="473.9" y="7.3">10</text>
<text x="524.3" y="6.9">11</text>
<text x="570.2" y="6.9">12</text>
<text x="13.6" y="35.1">H</text>
<text x="587.6" y="35.1">H</text>
<text x="13.2" y="87.5">G</text>
<text x="587.2" y="87.5">G</text>
<text x="13.2" y="137">F</text>
<text x="587.2" y="137">F</text>
<text x="13.2" y="187.6">E</text>
<text x="587.2" y="187.6">E</text>
<text x="13.2" y="237">D</text>
<text x="587.2" y="237">D</text>
<text x="13.4" y="287.1">C</text>
<text x="587.4" y="287.1">C</text>
<text x="13.4" y="336.2">B</text>
<text x="587.4" y="336.2">B</text>
<text x="13.4" y="389.3">A</text>
<text x="587.4" y="389.3">A</text>
<text x="30" y="416.9">1</text>
<text x="76.7" y="416.9">2</text>
<text x="127" y="416.9">3</text>
<text x="176.5" y="416.9">4</text>
<text x="226.7" y="416.9">5</text>
<text x="275.4" y="416.9">6</text>
<text x="326.4" y="416.9">7</text>
<text x="375" y="416.9">8</text>
<text x="425.8" y="416.9">9</text>
<text x="473.9" y="417.3">10</text>
<text x="524.3" y="416.9">11</text>
<text x="570.2" y="416.9">12</text>
</g>
<g font-size="4.2" fill="#f0f">
<text x="423.7" y="14.3">NOTE : STANDARD FASTENER TORQUE AS PER STD-DES-01-00</text>
<text x="553.8" y="14">FR-DES-006-00</text>
<text x="21.1" y="404.3">NOTE FOR WIPRO PARI DESIGN -REF. ONLY</text>
<text x="44.8" y="408.8">WEAR DETAILS : MW</text>
</g>
<g font-size="3.9" fill="#800000">
<text x="400" y="357.1">REVISION</text>
<text x="455.9" y="357.1">DESCRIPTION</text>
<text x="526.4" y="357.1">DATE</text>
<text x="540" y="357.1">DRN.BY</text>
</g>
<g font-size="3.9" fill="#c0c0c0">
<text x="357.8" y="383.3">RESERVED</text>
<text x="382.3" y="383.3">SPACE</text>
<text x="357.8" y="388.9">FOR</text>
<text x="357.8" y="394.5">CONTROLLED</text>
<text x="387.8" y="394.5">COPY</text>
<text x="357.8" y="400">STAMP</text>
</g>
<text font-size="3.6" fill="#f0f" x="479.5" y="376.1">ROTARY GRIPPER MTG</text>
<text font-size="3.5" fill="#00f" x="402.4" y="373.3">www.wipropari.com</text>
<g font-size="3.4" fill="#f0f">
<text x="176.7" y="93.5">Y1</text>
<text x="195.3" y="109.3">C.1</text>
<text x="268.9" y="108.7">C.2</text>
<text x="212" y="119">A.1</text>
<text x="237" y="116">B.1</text>
<text x="61.2" y="120.1">A.3</text>
<text x="96.2" y="120.1">A.4</text>
<text x="194" y="122.6">D.2</text>
<text x="251.4" y="120.1">A.2</text>
<text x="269.7" y="122.1">D.1</text>
<text x="194.7" y="135.8">C.3</text>
<text x="269.7" y="135.6">C.4</text>
<text x="243.2" y="148" transform="rotate(-90 243.2 148)">X1</text>
</g>
<g font-size="3.1" fill="#800000">
<text x="565.1" y="353.5">LIMITS</text>
<text x="562" y="371.7">DRAWING TYPE</text>
<text x="437" y="372.3">DESCRIPTION</text>
<text x="436.5" y="380.8">SURFACE AREA</text>
<text x="453.3" y="380.8">SURFACE TREATMENT</text>
<text x="489.7" y="380.8">MACHINING</text>
<text x="509.5" y="380.8">DESIGN UNIT</text>
<text x="530.6" y="380.8">DESIGN UNIT CD.</text>
<text x="558" y="380.6">TEAM NO.</text>
<text x="570.3" y="380.7">SHEET SIZE</text>
<text x="575.6" y="386.1">A2</text>
<text x="436.4" y="391.1">REFERENCE DWG.</text>
<text x="437.8" y="395.5">DRN.BY</text>
<text x="451.4" y="395.4">CHKD.BY</text>
<text x="466.6" y="395.5">APPD.BY</text>
<text x="486.7" y="395.4">MATERIAL</text>
<text x="488.9" y="390.9">PART CLASS.</text>
<text x="515.6" y="390.9">HEAT TREATMENT</text>
<text x="519.6" y="395.9">DRG./PART CODE</text>
<text x="558.9" y="395.5">REV.</text>
<text x="571.4" y="395.6">SCALE</text>
<text x="484.3" y="404.2">NET WEIGHT-Kg</text>
<text x="571.4" y="404.7">SHEET</text>
</g>
<text font-size="3" fill="#800000" x="579.5" y="230.1">°</text>
<g font-size="2.8" fill="#f0f">
<text x="283.8" y="331.1">3.2</text>
<text x="284.3" y="362.5">3.2</text>
<text x="420.5" y="396">PUNE</text>
<text x="437" y="401.2">03007292</text>
<text x="451.3" y="401.2">03004785</text>
<text x="466.3" y="401.2">03002882</text>
</g>
<g font-size="2.8" fill="#800000">
<text x="560.4" y="357.7">Gen Tol.: IS 2102</text>
<text x="399.1" y="376.6">1.ALL DIMENSIONS ARE</text>
<text x="399" y="382.7">2.DO NOT SCALE</text>
<text x="399" y="388.7">3.IF IN DOUBT ,</text>
<text x="399" y="395.4">LOCATION :</text>
<text x="404.2" y="402">ALL RIGHTS OF REPRODUCTION &amp;</text>
<text x="404.7" y="405.4">DISTRIBUTION ARE RESERVED</text>
</g>
<g font-size="2.7" fill="#f0f">
<text x="564.6" y="376.2">MACHINING</text>
<text x="436.9" y="385.4">63.83 in^2</text>
<text x="471.4" y="385.5">#</text>
<text x="498.9" y="385">#</text>
<text x="513.6" y="385.3">WPES</text>
<text x="537.3" y="385.1">0300</text>
<text x="559.7" y="385.1">PL-02</text>
<text x="508.7" y="391.2">B</text>
<text x="493.4" y="399.5">#</text>
<text x="572.8" y="399.7">1 : 2</text>
<text x="436.6" y="408.7">08/05/2024</text>
<text x="450.9" y="408.8">08/05/2024</text>
<text x="466" y="408.9">08/05/2024</text>
<text x="489.6" y="408.5">0.62 kg</text>
<text x="571.4" y="408.7">1 OF 1</text>
</g>
<g font-size="2.7" fill="#800000">
<text x="399.9" y="379.7">IN mm</text>
<text x="399.7" y="385.7">DRAWING.</text>
<text x="399.7" y="391.8">ASK TEAM MEMBER</text>
<text x="400.1" y="402.5">C</text>
</g>
<g font-size="2.5" fill="#800000">
<text x="554.9" y="218.3">DEBURR AND REMOVE SHARP</text>
<text x="555.2" y="221">EDGES UNLESS SHARP EDGE</text>
<text x="556.1" y="227.1">UNSP.RADII</text>
<text x="556.8" y="223.8">REQUIREMENT SPECIFIED</text>
<text x="571.4" y="226.9">UNSP.CHF.</text>
<text x="559.2" y="229.9">0.5 R</text>
<text x="572.3" y="230.1">0.5 X 45</text>
<text x="559.8" y="238">UP TO 10</text>
<text x="576.1" y="238.1">±1.5°</text>
<text x="558.5" y="242.2">10 UP TO 50</text>
<text x="575.5" y="242.3">±0°50'</text>
<text x="557.4" y="250.7">120 UP TO 400</text>
<text x="557.9" y="246.5">50 UP TO 120</text>
<text x="575.5" y="250.7">±0°15'</text>
<text x="575.5" y="246.5">±0°25'</text>
<text x="558.7" y="259.4">0.5 UP TO 3</text>
<text x="559.5" y="263.7">3 UP TO 6</text>
<text x="576.6" y="263.6">±0.2</text>
<text x="576.6" y="259.4">±0.1</text>
<text x="559" y="267.9">6 UP TO 30</text>
<text x="576.6" y="267.9">±0.5</text>
<text x="557.8" y="272.2">30 UP TO 120</text>
<text x="576.6" y="272.2">±0.8</text>
<text x="556.9" y="280.7">315 UP TO 1000</text>
<text x="557.3" y="276.4">120 UP TO 315</text>
<text x="576.6" y="276.4">±1.2</text>
<text x="577.7" y="280.7">±2</text>
<text x="556.4" y="284.9">1000 UP TO 2000</text>
<text x="577.6" y="284.9">±3</text>
<text x="558.9" y="289.2">OVER 2000</text>
<text x="577.7" y="289.3">±4</text>
<text x="560" y="297.9">UP TO 10</text>
<text x="577.1" y="297.9">±1°</text>
<text x="558.5" y="302.1">10 UP TO 50</text>
<text x="575.5" y="302.1">±0°30'</text>
<text x="557.4" y="310.6">120 UP TO 400</text>
<text x="558.2" y="306.3">50 UP TO 120</text>
<text x="575.5" y="310.6">±0°10'</text>
<text x="575.5" y="306.4">±0°20'</text>
<text x="558.8" y="319.2">0.5 UP TO 3</text>
<text x="559.4" y="323.4">3 UP TO 6</text>
<text x="576.6" y="319.2">±0.1</text>
<text x="576.6" y="323.5">±0.1</text>
<text x="558.9" y="327.7">6 UP TO 30</text>
<text x="576.7" y="327.7">±0.2</text>
<text x="557.8" y="332">30 UP TO 120</text>
<text x="576.6" y="332">±0.3</text>
<text x="556.8" y="340.5">315 UP TO 1000</text>
<text x="557.3" y="336.3">120 UP TO 315</text>
<text x="576.6" y="336.3">±0.5</text>
<text x="576.6" y="340.5">±0.8</text>
<text x="556.2" y="344.7">1000 UP TO 2000</text>
<text x="576.6" y="344.7">±1.2</text>
<text x="558.9" y="349">OVER 2000</text>
<text x="577.6" y="349">±2</text>
</g>
<g font-size="2.5" fill="#f0f">
<text x="415.2" y="346.4">.</text>
<text x="530.3" y="346.5">.</text>
<text x="545.9" y="346.4">.</text>
<text x="415.2" y="351.5">.</text>
<text x="530" y="351.3">.</text>
<text x="545.9" y="351.4">.</text>
</g>
<g font-size="2.4" fill="#f0f">
<text x="7.7" y="382.7" transform="rotate(-90 7.7 382.7)">Uploading\2022-23\P23Y5\P23Y5B072006.dft</text>
<text x="7.7" y="409.8" transform="rotate(-90 7.7 409.8)">\\srv01043\ExDM</text>
</g>
<g font-size="2.1" fill="#800000">
<text x="558.5" y="232.4">UNSPECIFIED TOL.(FAB)</text>
<text x="559.5" y="234.7">FOR ANGULAR IN mm.</text>
<text x="558.6" y="253.9">UNSPECIFIED TOL.(FAB)</text>
<text x="560.7" y="256.3">FOR LINEAR IN mm.</text>
<text x="558.7" y="292.3">UNSPECIFIED TOL.(M/C)</text>
<text x="559.6" y="294.7">FOR ANGULAR IN mm.</text>
<text x="558.7" y="313.7">UNSPECIFIED TOL.(M/C)</text>
<text x="560.6" y="316.1">FOR LINEAR IN mm.</text>
</g>
</svg>
